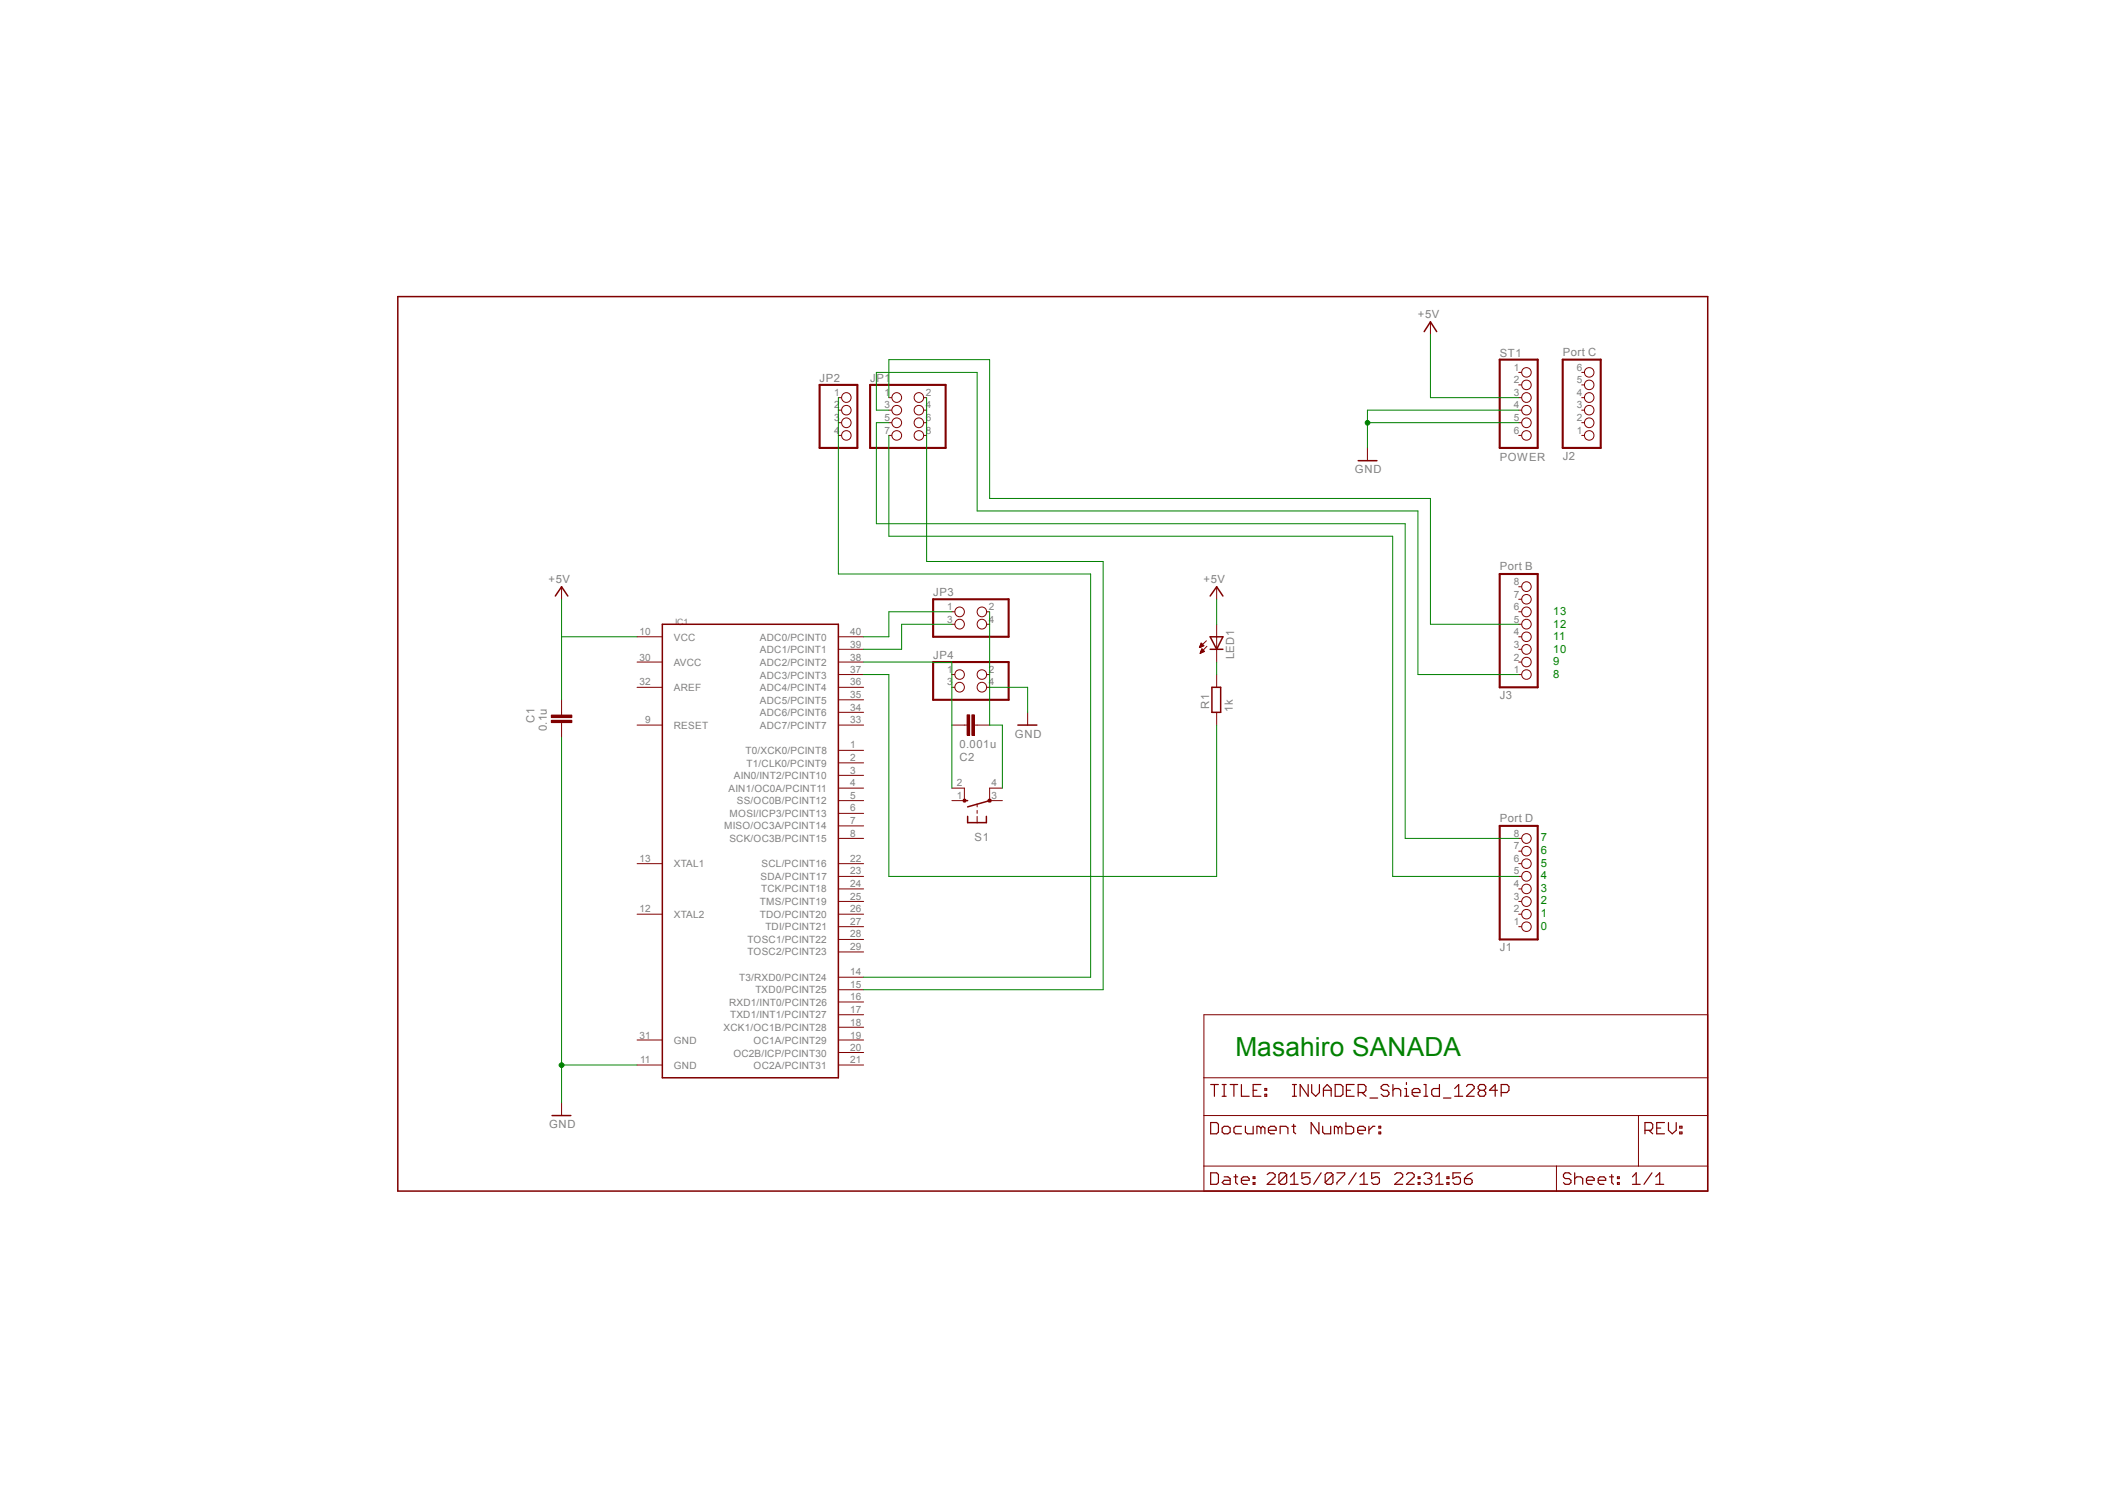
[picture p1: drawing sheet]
<svg xmlns="http://www.w3.org/2000/svg" width="297mm" height="210mm" viewBox="0 0 297 210" stroke-linecap="round" stroke-linejoin="round" font-family="sans-serif">
<g fill="none" stroke="#800000" stroke-width=".21">
<path d="M56.1 41.8h184.8v126.2h-184.8zM200.9 46.8l.9-1.4 .9 1.4M191.6 65h2.7M78.4 84.1l.8-1.3 .9 1.3M93.5 88h24.8v64h-24.8zM170.7 89.8h1.8l-.8 1.8zM170.7 91.6h1.8M170.7 84.1l1-1.3 .8 1.3M171 96.9h1.2v3.6h-1.2zM136.1 112.9h.4M136.5 115.1v.9h2.7v-.9M139.6 112.9l-3.1 .9"/>
<path d="M143.6 102.3h2.7M77.9 157.3h2.6"/>
</g>
<g fill="none" stroke="#800000" stroke-width=".14">
<path d="M118.3 59.6h.4M118.3 57.8h.4M118.3 56.1h.4M125.4 59.6h.4M125.4 57.8h.4M125.4 56.1h.4M130.4 59.6h.3M130.4 57.8h.3M130.4 56.1h.3M201.8 45.4v1.8M214.3 59.6h.4M214.3 57.8h.4"/>
<path d="M214.3 56.1h.4M214.3 54.3h.4M214.3 52.5h.4M223.2 59.6h.4M223.2 57.8h.4M223.2 56.1h.4M223.2 54.3h.4M223.2 52.5h.4M118.3 61.4h.4M125.4 61.4h.4M130.4 61.4h.3M192.9 63.2v1.8"/>
<path d="M214.3 61.4h.4M223.2 61.4h.4M79.2 82.8v1.7M79.2 98.7v2.2M89.9 93.4h3.6M89.9 89.8h3.6M89.9 96.9h3.6M118.3 95.1h3.5M118.3 93.4h3.5M118.3 91.6h3.5M118.3 89.8h3.5M118.3 98.7h3.5"/>
<path d="M118.3 96.9h3.5M134.3 95.1h.4M134.3 88h.4M134.3 86.3h.4M134.3 96.9h.4M139.2 95.1h.4M139.2 88h.4M139.2 86.3h.4M139.2 96.9h.4M169.2 91.3h.1M169.3 91.3h.1M169.3 91.2h.3"/>
<path d="M169.3 91.1h.4M169.3 91.1h.5M169.3 92.1h.1M169.4 91h.4M169.4 92.1h.1M169.4 92h.3M169.4 90.9h.3M169.4 91.9h.4M169.4 91.9h.5M169.4 90.8h.2M169.5 90.7l.4 .4-.7 .2zM169.5 90.8h.1"/>
<path d="M169.5 91.8h.4M169.5 91.7h.3M169.5 91.6h.2M169.6 91.6h.1M169.6 91.5l.3 .4-.6 .2zM170.2 90.4l-1 .9M170.3 91.1l-1 1M171.7 82.8v1.7M171.7 88v5.4M171.7 95.1v1.8M214.3 95.1h.4M214.3 93.4h.4"/>
<path d="M214.3 91.6h.4M214.3 89.8h.4M214.3 88h.4M214.3 86.3h.4M214.3 84.5h.4M214.3 82.8h.4M77.8 100.9h2.9v.3h-2.9zM77.8 101.6h2.9v.3h-2.9zM79.2 101.9v2.1M89.9 102.3h3.6M118.3 118.2h3.5M118.3 102.3h3.5"/>
<path d="M118.3 100.5h3.5M118.3 116.5h3.5M118.3 114.7h3.5M118.3 112.9h3.5M118.3 111.2h3.5M118.3 109.4h3.5M118.3 107.6h3.5M118.3 105.8h3.5M134.3 102.3h2.1M136.1 111.2v1.7M136.5 100.8h.3v2.9h-.3zM137.1 100.8h.4v2.9h-.4z"/>
<path d="M137.5 102.3h2.1M137.9 113.4v.4M137.9 114.3v.4M137.9 115.1v.9M139.6 111.2v1.7M145 100.5v1.8M171.7 100.5v1.8M214.3 118.2h.4M89.9 128.9h3.6M89.9 121.8h3.6M118.3 130.7h3.5M118.3 128.9h3.5"/>
<path d="M118.3 127.1h3.5M118.3 125.4h3.5M118.3 123.6h3.5M118.3 121.8h3.5M118.3 137.8h3.5M118.3 134.3h3.5M118.3 132.5h3.5M118.3 139.6h3.5M214.3 130.7h.4M214.3 128.9h.4M214.3 127.1h.4M214.3 125.4h.4"/>
<path d="M214.3 123.6h.4M214.3 121.8h.4M214.3 120h.4M79.2 155.6v1.7M89.9 150.2h3.6M89.9 146.7h3.6M118.3 143.1h3.5M118.3 150.2h3.5M118.3 148.4h3.5M118.3 146.7h3.5M118.3 144.9h3.5M118.3 141.3h3.5"/>
<path d="M169.9 143.1h71v24.9h-71zM169.9 157.3h71M169.9 152h71M231.2 157.3v7.2M169.9 164.5h71M219.6 164.5v3.5"/>
<circle cx="119.4" cy="59.6" r=".68"/>
<circle cx="119.4" cy="56.1" r=".68"/>
<circle cx="119.4" cy="57.8" r=".68"/>
<circle cx="126.5" cy="59.6" r=".69"/>
<circle cx="126.5" cy="56.1" r=".69"/>
<circle cx="126.5" cy="57.8" r=".68"/>
<circle cx="129.6" cy="59.6" r=".68"/>
<circle cx="129.6" cy="56.1" r=".68"/>
<circle cx="129.6" cy="57.8" r=".68"/>
<circle cx="215.4" cy="59.6" r=".68"/>
<circle cx="215.4" cy="56.1" r=".68"/>
<circle cx="215.4" cy="57.8" r=".68"/>
<circle cx="215.4" cy="52.5" r=".68"/>
<circle cx="215.4" cy="54.3" r=".68"/>
<circle cx="224.2" cy="59.6" r=".68"/>
<circle cx="224.2" cy="56.1" r=".68"/>
<circle cx="224.2" cy="57.8" r=".68"/>
<circle cx="224.2" cy="52.5" r=".68"/>
<circle cx="224.2" cy="54.3" r=".68"/>
<circle cx="119.4" cy="61.4" r=".68"/>
<circle cx="126.5" cy="61.4" r=".68"/>
<circle cx="129.6" cy="61.4" r=".68"/>
<circle cx="215.4" cy="61.4" r=".68"/>
<circle cx="224.2" cy="61.4" r=".68"/>
<circle cx="135.4" cy="86.3" r=".68"/>
<circle cx="135.4" cy="88" r=".68"/>
<circle cx="135.4" cy="96.9" r=".68"/>
<circle cx="135.4" cy="95.1" r=".68"/>
<circle cx="138.5" cy="86.3" r=".68"/>
<circle cx="138.5" cy="88" r=".68"/>
<circle cx="138.5" cy="96.9" r=".68"/>
<circle cx="138.5" cy="95.1" r=".68"/>
<circle cx="215.4" cy="91.6" r=".68"/>
<circle cx="215.4" cy="86.3" r=".68"/>
<circle cx="215.4" cy="82.7" r=".68"/>
<circle cx="215.4" cy="88" r=".68"/>
<circle cx="215.4" cy="84.5" r=".68"/>
<circle cx="215.4" cy="89.8" r=".68"/>
<circle cx="215.4" cy="95.1" r=".68"/>
<circle cx="215.4" cy="93.4" r=".68"/>
<circle cx="215.4" cy="118.3" r=".68"/>
<circle cx="215.4" cy="127.2" r=".68"/>
<circle cx="215.4" cy="123.6" r=".68"/>
<circle cx="215.4" cy="128.9" r=".68"/>
<circle cx="215.4" cy="130.7" r=".68"/>
<circle cx="215.4" cy="125.4" r=".68"/>
<circle cx="215.4" cy="121.8" r=".68"/>
<circle cx="215.4" cy="120" r=".68"/>
</g>
<path d="M115.6 54.3h5.4v8.9h-5.4zM122.8 54.3h10.6v8.9h-10.6zM211.6 50.7h5.4v12.5h-5.4zM220.5 50.7h5.3v12.5h-5.3zM131.7 84.5h10.6v5.3h-10.6zM131.7 93.4h10.6v5.3h-10.6zM211.6 81h5.4v15.9h-5.4zM211.6 116.5h5.4v16h-5.4z" fill="none" stroke="#800000" stroke-width=".3"/>
<g fill="none" stroke="#800000" stroke-width=".17">
<path d="M170.8 158.3h.9l.2 .3v1.1l-.2 .2h-.9zM170.8 153h1.1M171.3 153v1.6M172.4 159.1l.3-.3h.5l.4 .3v.6l-.4 .2h-.5l-.3-.2zM172.4 153h.6M172.4 154.6h.6M172.7 153v1.6M173.6 153h1M174.1 153v1.6M175.2 153v1.6h1M175.2 158.8h-.9l-.2 .3v.6l.2 .2h.9M175.7 158.8v.9l.3 .2h.8v-1.1"/>
<path d="M176.8 153.8h.5M177.9 153h-1.1v1.6h1.1M177.9 159.1l-.3-.3h-.3v1.1M177.9 159.1l.3-.3 .3 .3v.8M177.9 159.1v.8M178.5 154.3h.2v.3h-.2zM178.5 153.5h.2v.3h-.2zM179 159.4h1.1v-.3l-.3-.3h-.5l-.3 .3v.6l.3 .2h.5M180.6 159.9v-1.1h.8l.3 .3v.8M182.3 158.8h.5M182.4 153h.5M182.4 154.6h.5"/>
<path d="M182.5 158.6v1.1l.3 .2M182.6 153v1.6M184.6 153v1.6l-1.2-1.6v1.6M185.1 153v1.1l.5 .5 .6-.5v-1.1M186.1 158.3v1.6l-1.1-1.6v1.6M186.6 158.8v.9l.3 .2h.8v-1.1M186.7 153.8h1.1M186.7 154.6v-1.1l.6-.5 .5 .5v1.1M188.4 153h.8l.3 .2v1.1l-.3 .3h-.8zM188.8 159.1l-.3-.3h-.2v1.1M188.8 159.1v.8M188.8 159.1l.3-.3 .2 .3v.8"/>
<path d="M189.9 158.3v1.6h.8l.3-.2v-.6l-.3-.3h-.8M190 153.8h.5M191.1 153h-1.1v1.6h1.1M191.6 159.4h1.1v-.3l-.4-.3h-.5l-.2 .3v.6l.2 .2h.5M191.6 154.1h.8l.3-.3v-.6l-.3-.2h-.8v1.6M192.2 154.1l.5 .5M193.1 158.8v1.1M193.3 154.9h1.1M194 158.8h-.3l-.6 .6M194.6 159.7h.2v.2h-.2zM194.6 158.8h.2v.3h-.2zM196 153.2l-.3-.2h-.5l-.3 .2v.3l.3 .3h.5l.3 .3v.2l-.3 .3h-.5l-.3-.3"/>
<path d="M196.5 153.8l.3-.3h.5l.3 .3v.8M196.5 153v1.6M198.2 154.6h.6M198.2 153.5h.2v1.1M198.4 152.7v.3M199.2 154.1h1.1v-.3l-.2-.3h-.6l-.3 .3v.5l.3 .3h.6M200.9 153h.3v1.6M200.9 154.6h.5M203.1 153v1.6h-.9l-.2-.3v-.5l.2-.3h.9M203.7 154.9h1M205.2 154.6h1.2M205.2 153.5l.6-.5v1.6"/>
<path d="M206.9 153.2l.3-.2h.5l.3 .2v.3l-1.1 1.1h1.1M208.8 153.8l-.2-.3v-.3l.2-.2h.6l.2 .2v.3l-.2 .3M208.8 153.8l-.2 .3v.2l.2 .3h.6l.2-.3v-.2l-.2-.3M208.8 153.8h.6M211.3 153.8h-1.2l.9-.8v1.6M211.8 154.1h.8l.3-.3v-.6l-.3-.2h-.8v1.6M232.1 159.4h.8l.3-.3v-.5l-.3-.3h-.8v1.6M232.7 159.4l.5 .5M233.8 159.1h.5M234.8 158.3h-1v1.6h1M235.4 158.3v1.1l.5 .5 .6-.5v-1.1M237 159.7h.3v.2h-.3z"/>
<path d="M237 158.8h.3v.3h-.3zM170.8 165.4h.9l.2 .3v1.1l-.2 .2h-.9zM172.7 166h.5l.4 .2v.8h-.9l-.3-.2 .3-.3h.9M174.1 166h.5M174.3 165.7v1.1l.3 .2M175.2 166.5h1v-.3l-.2-.2h-.6l-.2 .2v.6l.2 .2h.6M176.8 166.8h.3v.2h-.3zM176.8 166h.3v.2h-.3zM178.8 165.7l.3-.3h.5l.3 .3v.3l-1.1 1h1.1M181.5 165.7v1.1l-.2 .2h-.6l-.3-.2M181.5 165.7l-.2-.3h-.6l-.3 .3v1.1M181.5 165.7l-1.1 1.1"/>
<path d="M182.1 167h1.1M182.1 166l.5-.6v1.6M184.8 165.4h-1.1v.8l.6-.2h.2l.3 .2v.6l-.3 .2h-.5l-.3-.2M186.4 165.4l-1.1 1.6M188.1 165.7v1.1l-.3 .2h-.5l-.3-.2M188.1 165.7l-.3-.3h-.5l-.3 .3v1.1M188.1 165.7l-1.1 1.1M188.6 165.4h1.1v.3l-1.1 1.1v.2M191.3 165.4l-1 1.6M191.9 167h1.1M191.9 166l.5-.6v1.6M194.6 165.4h-1.1v.8l.6-.2h.2l.3 .2v.6l-.3 .2h-.5l-.3-.2"/>
<path d="M196.8 165.7l.3-.3h.5l.3 .3v.3l-1.1 1h1.1M198.4 165.7l.3-.3h.5l.3 .3v.3l-1.1 1h1.1M200.1 166.8h.2v.2h-.2zM200.1 166h.2v.2h-.2zM200.9 165.7l.3-.3h.5l.3 .3v.3l-.3 .2M201.4 166.2h.3M201.7 166.2l.3 .3v.3l-.3 .2h-.5l-.3-.2M202.6 167h1M202.6 166l.5-.6v1.6M204.2 166.8h.2v.2h-.2zM204.2 166h.2v.2h-.2zM206.1 165.4h-1.1v.8l.5-.2h.3l.3 .2v.6l-.3 .2h-.6l-.2-.2"/>
<path d="M206.6 166.2h.9l.2 .3v.3l-.2 .2h-.6l-.3-.2zM207.7 165.4l-.5 .3-.6 .5M221.7 165.7l-.3-.3h-.6l-.2 .3v.3l.2 .2h.6l.3 .3v.3l-.3 .2h-.6l-.2-.2M222.2 166.2l.3-.2h.5l.3 .2v.8M222.2 165.4v1.6M223.8 166.5h1.1v-.3l-.3-.2h-.5l-.3 .2v.6l.3 .2h.5M225.5 166.5h1.1v-.3l-.3-.2h-.6l-.2 .2v.6l.2 .2h.6M227.1 166h.5M227.4 165.7v1.1l.2 .2M228.2 166.8h.3v.2h-.3zM228.2 166h.3v.2h-.3zM230.3 167h1.1"/>
<path d="M230.3 166l.6-.6v1.6M233.1 165.4l-1.1 1.6M233.6 167h1.1M233.6 166l.6-.6v1.6"/>
</g>
<path d="M77.8 101h2.9M136.6 100.8v2.9M137.3 100.8v2.9" fill="none" stroke="#800000" stroke-width=".35"/>
<path d="M77.8 101.8h2.9" fill="none" stroke="#800000" stroke-width=".32"/>
<circle cx="139.6" cy="112.9" r=".24" fill="#800000"/>
<circle cx="139.6" cy="112.9" r=".24" fill="none" stroke="#800000" stroke-width=".14"/>
<path d="M135.9 112.7h.3v.4h-.3z" fill-rule="evenodd" fill="#800000"/>
<path d="M134.3 112.9h1.8M134.3 111.2h1.8M135.9 112.7h.3v.4h-.3zM139.6 112.9h1.8M139.6 111.2h1.8" fill="none" stroke="#800000" stroke-width=".14"/>
<path d="M192.9 59.6h21.4M201.8 47.2v8.9h12.5M214.3 57.8h-21.4v5.4M79.2 84.5v14.2M79.2 89.8h10.7M171.7 84.5v3.5" fill="none" stroke="#008000" stroke-width=".14"/>
<circle cx="193" cy="59.6" r=".34" fill="#008000"/>
<g fill="none" stroke="#008000" stroke-width=".14">
<path d="M79.2 104v51.6M79.2 150.2h10.7"/>
<circle cx="193" cy="59.6" r=".34"/>
</g>
<circle cx="79.2" cy="150.2" r=".34" fill="#008000"/>
<g fill="none" stroke="#008000" stroke-width=".14">
<path d="M118.3 56.1v24.9h35.6v56.8h-32.1M125.4 56.1v-5.4h14.2v19.6h62.2v17.7h12.5M125.4 57.8h-1.8v-5.3h14.3v19.6h62.2v23h14.2M125.4 59.6h-1.8v14.3h74.7v44.3h16M130.7 56.1v23.1h24.9v60.4h-33.8M125.4 61.4v14.2h71.1v48h17.8M121.8 95.1h3.6v28.5h46.3v-21.3M121.8 93.4h12.5v17.8M134.3 86.3h-8.9v3.5h-3.6M134.3 88h-7.1v3.6h-5.4M139.6 86.3v16h1.8v8.9M139.6 96.9h5.4v3.6"/>
<path d="M171.7 93.4v1.7"/>
<circle cx="79.2" cy="150.2" r=".34"/>
</g>
<text font-size="3.7" fill="#008000" x="174.3" y="148.9">Masahiro SANADA</text>
<g font-size="1.6" fill="#808080">
<text x="200.1" y="44.9">+5V</text>
<text x="115.6" y="53.9">JP2</text>
<text x="122.8" y="53.9">JP1</text>
<text x="211.6" y="50.3">ST1</text>
<text x="220.5" y="50.2">Port C</text>
<text x="211.6" y="65">POWER</text>
<text x="220.5" y="64.8">J2</text>
<text x="191.2" y="66.7">GND</text>
<text x="77.4" y="82.2">+5V</text>
<text x="169.8" y="82.2">+5V</text>
<text x="211.6" y="80.4">Port B</text>
<text x="131.7" y="84.1">JP3</text>
<text x="131.7" y="92.9">JP4</text>
<text x="174.1" y="93" transform="rotate(-90 174.1 93)">LED1</text>
<text x="170.6" y="100" transform="rotate(-90 170.6 100)">R1</text>
<text x="173.9" y="100.5" transform="rotate(-90 173.9 100.5)">1k</text>
<text x="211.6" y="98.6">J3</text>
<text x="75.4" y="102" transform="rotate(-90 75.4 102)">C1</text>
<text x="77.2" y="103.2" transform="rotate(-90 77.2 103.2)">0.1u</text>
<text x="135.4" y="105.5">0.001u</text>
<text x="135.4" y="107.3">C2</text>
<text x="143.2" y="104">GND</text>
<text x="137.5" y="118.6">S1</text>
<text x="211.6" y="115.9">Port D</text>
<text x="211.6" y="134.1">J1</text>
<text x="77.5" y="159.1">GND</text>
</g>
<g font-size="1.6" fill="#008000">
<text x="219.1" y="88.5">12</text>
<text x="219.1" y="86.7">13</text>
<text x="219.1" y="95.6">8</text>
<text x="219.1" y="93.8">9</text>
<text x="219.1" y="92.1">10</text>
<text x="219.1" y="90.3">11</text>
<text x="217.4" y="118.7">7</text>
<text x="217.4" y="125.8">3</text>
<text x="217.4" y="124">4</text>
<text x="217.4" y="122.2">5</text>
<text x="217.4" y="120.5">6</text>
<text x="217.4" y="131.1">0</text>
<text x="217.4" y="129.4">1</text>
<text x="217.4" y="127.6">2</text>
</g>
<g font-size="1.4" fill="#808080">
<text x="213.6" y="52.3">1</text>
<text x="222.5" y="52.3">6</text>
<text x="117.7" y="55.8">1</text>
<text x="117.7" y="57.6">2</text>
<text x="117.7" y="59.4">3</text>
<text x="124.8" y="55.8">1</text>
<text x="124.8" y="57.6">3</text>
<text x="124.8" y="59.4">5</text>
<text x="130.6" y="55.8">2</text>
<text x="130.6" y="57.6">4</text>
<text x="130.6" y="59.4">6</text>
<text x="213.6" y="54">2</text>
<text x="213.6" y="55.8">3</text>
<text x="213.6" y="57.6">4</text>
<text x="213.6" y="59.4">5</text>
<text x="222.5" y="59.4">2</text>
<text x="222.5" y="57.6">3</text>
<text x="222.5" y="55.8">4</text>
<text x="222.5" y="54">5</text>
<text x="117.7" y="61.2">4</text>
<text x="124.8" y="61.2">7</text>
<text x="130.6" y="61.2">8</text>
<text x="213.6" y="61.2">6</text>
<text x="222.5" y="61.2">1</text>
<text x="213.6" y="82.5">8</text>
<text x="90.2" y="89.6">10</text>
<text x="119.9" y="89.6">40</text>
<text x="133.6" y="86">1</text>
<text x="133.6" y="87.8">3</text>
<text x="139.5" y="86">2</text>
<text x="139.5" y="87.8">4</text>
<text x="213.6" y="89.6">4</text>
<text x="213.6" y="87.8">5</text>
<text x="213.6" y="86">6</text>
<text x="213.6" y="84.3">7</text>
<text x="90.2" y="93.2">30</text>
<text x="95.1" y="90.4">VCC</text>
<text x="95.1" y="93.9">AVCC</text>
<text x="107.2" y="95.7">ADC3/PCINT3</text>
<text x="107.2" y="93.9">ADC2/PCINT2</text>
<text x="107.2" y="92.1">ADC1/PCINT1</text>
<text x="107.2" y="90.4">ADC0/PCINT0</text>
<text x="119.9" y="94.9">37</text>
<text x="119.9" y="93.2">38</text>
<text x="119.9" y="91.4">39</text>
<text x="133.6" y="94.9">1</text>
<text x="139.5" y="94.9">2</text>
<text x="213.6" y="94.9">1</text>
<text x="213.6" y="93.2">2</text>
<text x="213.6" y="91.4">3</text>
<text x="90.2" y="96.7">32</text>
<text x="95.1" y="97.5">AREF</text>
<text x="107.2" y="101">ADC6/PCINT6</text>
<text x="107.2" y="99.3">ADC5/PCINT5</text>
<text x="107.2" y="97.5">ADC4/PCINT4</text>
<text x="119.9" y="100.2">34</text>
<text x="119.9" y="98.5">35</text>
<text x="119.9" y="96.7">36</text>
<text x="133.6" y="96.7">3</text>
<text x="139.5" y="96.7">4</text>
<text x="91" y="102">9</text>
<text x="95.1" y="102.8">RESET</text>
<text x="105.2" y="106.4">T0/XCK0/PCINT8</text>
<text x="107.2" y="102.8">ADC7/PCINT7</text>
<text x="119.9" y="102">33</text>
<text x="119.9" y="107.3">2</text>
<text x="119.9" y="105.5">1</text>
<text x="102.8" y="111.7">AIN1/OC0A/PCINT11</text>
<text x="103.5" y="109.9">AIN0/INT2/PCINT10</text>
<text x="104" y="113.4">SS/OC0B/PCINT12</text>
<text x="105.3" y="108.2">T1/CLK0/PCINT9</text>
<text x="119.9" y="112.7">5</text>
<text x="119.9" y="110.9">4</text>
<text x="119.9" y="109.1">3</text>
<text x="135" y="112.7">1</text>
<text x="135" y="110.9">2</text>
<text x="139.9" y="112.7">3</text>
<text x="139.9" y="110.9">4</text>
<text x="102.2" y="117">MISO/OC3A/PCINT14</text>
<text x="102.9" y="118.8">SCK/OC3B/PCINT15</text>
<text x="102.9" y="115.2">MOSI/ICP3/PCINT13</text>
<text x="119.9" y="118">8</text>
<text x="119.9" y="116.2">7</text>
<text x="119.9" y="114.4">6</text>
<text x="213.6" y="119.8">7</text>
<text x="213.6" y="118">8</text>
<text x="90.2" y="121.6">13</text>
<text x="95.1" y="122.3">XTAL1</text>
<text x="107.3" y="124.1">SDA/PCINT17</text>
<text x="107.4" y="125.9">TCK/PCINT18</text>
<text x="107.5" y="122.3">SCL/PCINT16</text>
<text x="119.9" y="125.1">24</text>
<text x="119.9" y="123.3">23</text>
<text x="119.9" y="121.6">22</text>
<text x="213.6" y="125.1">4</text>
<text x="213.6" y="123.3">5</text>
<text x="213.6" y="121.6">6</text>
<text x="90.2" y="128.7">12</text>
<text x="95.1" y="129.4">XTAL2</text>
<text x="107.2" y="129.4">TDO/PCINT20</text>
<text x="107.2" y="127.7">TMS/PCINT19</text>
<text x="108" y="131.2">TDI/PCINT21</text>
<text x="119.9" y="130.4">27</text>
<text x="119.9" y="128.7">26</text>
<text x="119.9" y="126.9">25</text>
<text x="213.6" y="130.4">1</text>
<text x="213.6" y="128.7">2</text>
<text x="213.6" y="126.9">3</text>
<text x="105.5" y="134.8">TOSC2/PCINT23</text>
<text x="105.5" y="133">TOSC1/PCINT22</text>
<text x="119.9" y="137.6">14</text>
<text x="119.9" y="134">29</text>
<text x="119.9" y="132.2">28</text>
<text x="102.9" y="141.9">RXD1/INT0/PCINT26</text>
<text x="103" y="143.6">TXD1/INT1/PCINT27</text>
<text x="104.3" y="138.3">T3/RXD0/PCINT24</text>
<text x="106.6" y="140.1">TXD0/PCINT25</text>
<text x="119.9" y="142.9">17</text>
<text x="119.9" y="141.1">16</text>
<text x="119.9" y="139.3">15</text>
<text x="90.2" y="146.5">31</text>
<text x="90.3" y="150">11</text>
<text x="95.1" y="147.2">GND</text>
<text x="102.1" y="145.4">XCK1/OC1B/PCINT28</text>
<text x="103.5" y="149">OC2B/ICP/PCINT30</text>
<text x="106.3" y="147.2">OC1A/PCINT29</text>
<text x="119.9" y="150">21</text>
<text x="119.9" y="148.2">20</text>
<text x="119.9" y="146.5">19</text>
<text x="119.9" y="144.7">18</text>
<text x="95.1" y="150.8">GND</text>
<text x="106.3" y="150.8">OC2A/PCINT31</text>
</g>
<text font-size="1.2" fill="#808080" x="95.2" y="88.1">IC1</text>
</svg>
